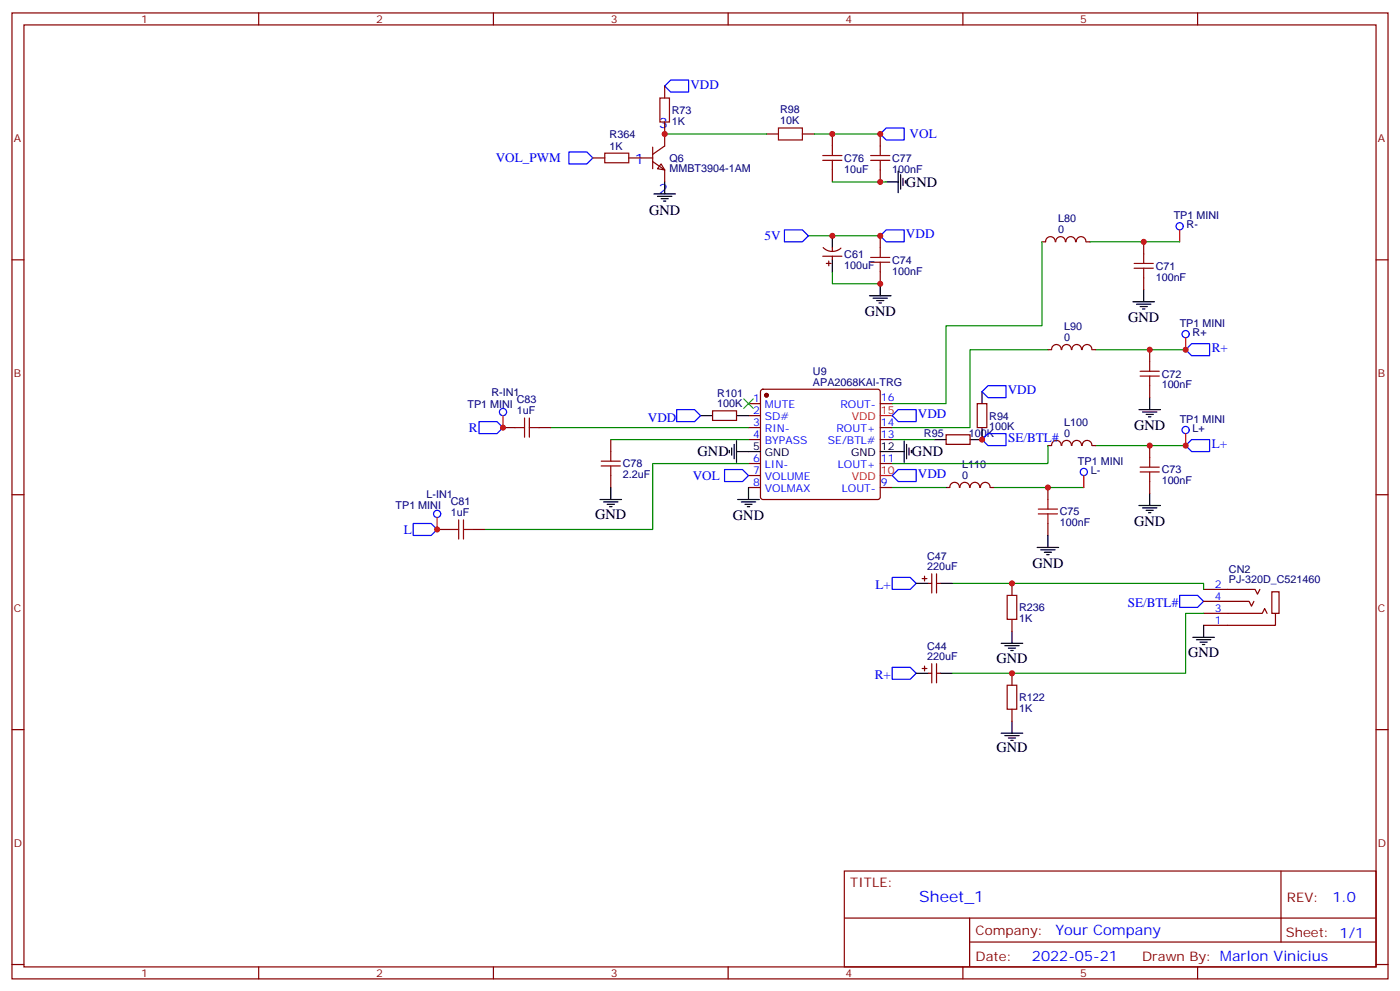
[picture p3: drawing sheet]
<svg xmlns="http://www.w3.org/2000/svg" width="412mm" height="292mm" viewBox="0 0 412 292" stroke-linecap="round" stroke-linejoin="round" font-family="sans-serif">
<g fill="none" stroke="#870000" stroke-width=".35">
<path d="M3.5 3.8h405.4v284.3h-405.4zM7.1 7.3h398.2v277.3h-398.2zM76.2 3.8v3.5M145.3 3.8v3.5M214.5 3.8v3.5M283.6 3.8v3.5M352.8 3.8v3.5M195.8 25.3v3.6M195.8 35.9v7.1l-3.5 2.4M225.8 39.4h3.5M236.4 39.4h3.5M245.2 39.4v3.6"/>
<path d="M259.3 39.4v3.6M174.6 46.5h3.6M185.2 46.5h7.1M192.3 47.6l3.5 2.4v3.6M192.3 43.3v6.4M194.7 48.3l1.1 1.7-2.1-.3zM245.2 50v3.6M259.3 50v3.6M3.5 76.5h3.6M242.4 75.4h5.6M242.5 72.9a3.8 3.8 0 0 0 5.2 .1M243.4 77.5h1.4"/>
<path d="M244.1 76.8v1.4M245.2 73v1M245.2 75.4v1.1M259.3 69.4v3.6M306.9 71.2h1.1M308 71.2a1.41 1.41 0 0 1 1.4-1.5 1.41 1.41 0 0 1 1.4 1.5M311 71.2a1.41 1.41 0 0 1 1.4-1.5 1.41 1.41 0 0 1 1.4 1.5M314 71.2a1.41 1.41 0 0 1 1.4-1.5 1.41 1.41 0 0 1 1.4 1.5M317 71.2a1.41 1.41 0 0 1 1.4-1.5 1.41 1.41 0 0 1 1.4 1.5M320 71.2h1M336.9 71.2v3.5M405.3 76.5h3.6"/>
<path d="M259.3 80v3.5M336.9 81.8v3.5M220.5 118.8h3.5M224.2 114.8l.5-.2h33.9l.5 .2 .2 .5v31l-.2 .5-.5 .2h-33.9l-.5-.2-.2-.5v-31zM259.3 118.8h3.5M287.9 118.8h2.8v7.1h-2.8zM308.7 102.9h1M309.8 102.9a1.41 1.41 0 0 1 1.4-1.5 1.41 1.41 0 0 1 1.4 1.5M312.8 102.9a1.41 1.41 0 0 1 1.4-1.5 1.41 1.41 0 0 1 1.4 1.5M315.8 102.9a1.41 1.41 0 0 1 1.4-1.5 1.41 1.41 0 0 1 1.4 1.5M318.8 102.9a1.41 1.41 0 0 1 1.4-1.5 1.41 1.41 0 0 1 1.4 1.5M321.7 102.9h1.1"/>
<path d="M338.7 102.9v3.6M338.7 113.5v3.6M148.2 125.9h3.5M158.7 125.9h3.6M179.9 129.4v3.5M179.9 140v3.5M209.9 120.9h7.1v2.9h-7.1zM220.5 122.3h3.5M220.5 125.9h3.5M220.5 129.4h3.5M220.5 136.5h3.5M220.5 140h3.5"/>
<path d="M259.3 125.9h3.5M259.3 129.4h3.5M259.3 136.5h3.5M278.7 128h7.1v2.8h-7.1zM308.7 131.2h1M309.8 131.1a1.41 1.41 0 0 1 1.4-1.5 1.41 1.41 0 0 1 1.4 1.5M312.8 131.1a1.41 1.41 0 0 1 1.4-1.5 1.41 1.41 0 0 1 1.4 1.5M315.8 131.1a1.41 1.41 0 0 1 1.4-1.5 1.41 1.41 0 0 1 1.4 1.5M318.8 131.1a1.41 1.41 0 0 1 1.4-1.5 1.41 1.41 0 0 1 1.4 1.5M321.7 131.2h1.1M338.7 131.2v3.5M3.5 145.6h3.6"/>
<path d="M128.8 155.9h3.5M139.3 155.9h3.6M220.5 143.5h3.5M259.3 143.5h3.5M278.7 143.5h1.1M279.8 143.5a1.41 1.41 0 0 1 1.4-1.5 1.41 1.41 0 0 1 1.4 1.5M282.8 143.5a1.41 1.41 0 0 1 1.4-1.5 1.41 1.41 0 0 1 1.4 1.5M285.8 143.5a1.41 1.41 0 0 1 1.4-1.5 1.41 1.41 0 0 1 1.4 1.5M288.8 143.5a1.41 1.41 0 0 1 1.4-1.5 1.41 1.41 0 0 1 1.4 1.5M291.7 143.5h1.1M308.7 143.5v3.5M308.7 154.1v3.5"/>
<path d="M338.7 141.7v3.6M405.3 145.6h3.6M271.6 170.3h1.4M272.3 169.6v1.4M273.4 171.7h1.1M274.5 168.9v5.7M275.9 168.9v5.7M275.9 171.7h1M298.1 171.7v3.6M354.5 177h13.4l.8 1.4 .7-1.4M354.5 173.5h15.2l.7 1.4 .7-1.4M374.6 174.2h2.2v6.4h-2.2z"/>
<path d="M271.6 196.8h1.4M272.3 196.1v1.4M273.4 198.2h1.1M274.5 195.4v5.6M275.9 195.4v5.6M275.9 198.2h1M298.1 182.3v3.5M298.1 198.2v3.5M354.5 180.6h17.3l.7-1.5 .7 1.5M375.7 180.6v3.5h-21.2M3.5 214.8h3.6M298.1 208.8v3.5"/>
<path d="M405.3 214.8h3.6M248.7 256.4h156.6v28.2h-156.6zM377.3 256.4v20.9M248.7 270.2h156.5M285.6 277.3h119.6M285.6 270.2v14.2M3.5 283.9h3.6M76.2 284.6v3.5M145.3 284.6v3.5M214.5 284.6v3.5M283.6 284.6v3.5M352.8 284.6v3.5"/>
<path d="M405.3 283.9h3.6"/>
</g>
<circle cx="225.8" cy="116.3" r=".53" fill="#870000" stroke="#870000" stroke-width=".35"/>
<g fill="none" stroke="#000" stroke-width=".35">
<path d="M192.6 57.1h6.4M193.7 57.8h4.2M194.7 58.5h2.1M195.4 59.2h.7M195.8 53.6v3.5M261.1 53.6h3.5M264.6 50.4v6.3M265.3 51.4v4.3M266 52.5v2.1M266.7 53.2v.7M245.2 69.4v3.6M245.2 76.5v3.5"/>
<path d="M256.1 87.1h6.4M257.2 87.8h4.2M258.2 88.5h2.1M258.9 89.2h.7M259.3 83.5v3.6M333.7 88.8h6.4M334.8 89.5h4.2M335.8 90.2h2.2M336.5 90.9h.8M336.9 85.3v3.5M289.3 115.3v3.5M338.7 117.1v3.5"/>
<path d="M206.4 122.3h3.5M214.8 132.6v.7M215.5 131.9v2.1M216.3 130.8v4.2M217 132.9h7M217 122.3h3.5M217 129.8v6.3M259.3 132.9h7M266.3 129.8v6.3M267.1 130.8v4.2M267.8 131.9v2.1M268.5 132.6v.7"/>
<path d="M275.2 129.4h3.5M289.3 125.9v3.5h-3.5M335.5 120.6h6.3M336.5 121.3h4.3M337.6 122h2.1M338.3 122.7h.7M176.7 147h6.4M177.8 147.7h4.2M178.9 148.4h2.1M179.6 149.2h.7M179.9 143.5v3.5M217.3 147h6.4"/>
<path d="M218.4 147.7h4.2M219.4 148.4h2.1M220.1 149.2h.7M220.5 143.5v3.5M308.7 157.6v3.5M335.5 148.8h6.3M336.5 149.5h4.3M337.6 150.2h2.1M338.3 150.9h.7M338.7 145.3v3.5M269.9 171.7h3.5M276.9 171.7h3.6"/>
<path d="M305.5 161.1h6.4M306.6 161.9h4.2M307.6 162.6h2.1M308.3 163.3h.7M269.9 198.2h3.5M276.9 198.2h3.6M294.9 189.4h6.4M296 190.1h4.2M297 190.8h2.2M297.7 191.5h.7M298.1 185.8v3.6M351.4 187.6h6.3"/>
<path d="M352.4 188.3h4.3M353.5 189h2.1M354.2 189.7h.7M354.5 184.1v3.5M294.9 215.8h6.4M296 216.5h4.2M297 217.2h2.2M297.7 217.9h.7M298.1 212.3v3.5"/>
</g>
<path d="M347.5 67.7v3.5M349.2 99.4v3.5M148.2 122.3v3.6M259.3 122.3h3.5M259.3 140h3.5M319.3 140v3.5M349.2 127.6v3.6M128.8 152.3v3.6" fill="none" stroke="#f00" stroke-width=".35"/>
<path d="M219.1 117.4l2.8 2.8M221.9 117.4l-2.8 2.8" fill="none" stroke="#3c3" stroke-width=".35"/>
<g fill="none" stroke="#008700" stroke-width=".35">
<path d="M195.8 39.4h30M239.9 39.4h19.4M245.2 53.6h15.9M238.1 69.4h21.2M306.9 71.2v24.7h-28.2v22.9h-15.9M321 71.2h26.5M245.2 80v3.5h14.1M308.7 102.9h-22.9v23h-23M322.8 102.9h26.4M162.3 125.9h58.2M179.9 129.4h40.6M220.5 136.5h-28.2v19.4h-49.4"/>
<path d="M262.8 129.4h12.4M308.7 131.2v5.3h-45.9M322.8 131.2h26.4M262.8 143.5h15.9M292.8 143.5h26.5M280.5 171.7h74v1.8M354.5 180.6h-5.3v17.6h-68.7"/>
</g>
<g fill="none" stroke="#a10000" stroke-width=".35">
<path d="M194.4 28.9h2.8v7h-2.8zM229.3 37.7h7.1v3.5h-7.1zM178.2 45.1h7v2.8h-7zM242.4 45.8h5.6M242.4 47.2h5.6M245.2 43v2.8M245.2 47.2v2.8M256.5 45.8h5.6M256.5 47.2h5.6M259.3 43v2.8M259.3 47.2v2.8M256.5 75.8h5.6"/>
<path d="M256.5 77.2h5.6M259.3 73v2.8M259.3 77.2v2.8M334.1 77.5h5.6M334.1 79h5.6M336.9 74.7v2.8M336.9 79v2.8M335.8 109.3h5.7M335.8 110.7h5.7M338.7 106.5v2.8M338.7 110.7v2.8M151.7 125.9h2.8"/>
<path d="M154.5 123v5.7M155.9 123v5.7M155.9 125.9h2.8M177.1 135.7h5.6M177.1 137.2h5.6M179.9 132.9v2.8M179.9 137.2v2.8M335.8 137.5h5.7M335.8 138.9h5.7M338.7 134.7v2.8M338.7 138.9v2.8M132.3 155.9h2.8"/>
<path d="M135.1 153v5.7M136.5 153v5.7M136.5 155.9h2.8M305.9 149.9h5.6M305.9 151.3h5.6M308.7 147v2.9M308.7 151.3v2.8M296.7 175.3h2.8v7h-2.8zM296.7 201.7h2.8v7.1h-2.8z"/>
</g>
<g fill="none" stroke="#00f" stroke-width=".35">
<path d="M195.8 25.3l1.8-1.7h5.2v3.5h-5.2zM259.3 39.4l1.8-1.7h5.2v3.5h-5.2zM167.6 44.7h5.3l1.7 1.8-1.7 1.8h-5.3zM231.1 67.7h5.3l1.7 1.7-1.7 1.8h-5.3zM259.3 69.4l1.8-1.7h5.2v3.5h-5.2zM348.5 66.6a1.06 1.06 0 0 0-1.4-1 1.06 1.06 0 0 0-.3 1.8 1.06 1.06 0 0 0 1.7-.5v-.3M289.3 115.3l1.7-1.8h5.3v3.6h-5.3zM349.2 102.9l1.8-1.7h5.3v3.5h-5.3zM141.1 124.1h5.3l1.8 1.8-1.8 1.7h-5.3zM199.3 120.6h5.3l1.8 1.7-1.8 1.8h-5.3zM213.4 138.2h5.3l1.8 1.8-1.8 1.7h-5.3zM262.8 140l1.8-1.8h5.3v3.5h-5.3z"/>
<path d="M262.8 122.3l1.8-1.7h5.3v3.5h-5.3zM289.3 129.4l1.7-1.8h5.3v3.6h-5.3zM320.3 138.9a1.06 1.06 0 0 0-1.5-.9 1.06 1.06 0 0 0-.2 1.7 1.06 1.06 0 0 0 1.7-.4v-.4M349.2 131.2l1.8-1.8h5.3v3.5h-5.3zM121.7 154.1h5.3l1.8 1.8-1.8 1.7h-5.3zM262.8 170h5.3l1.8 1.7-1.8 1.8h-5.3zM347.5 175.3h5.3l1.7 1.7-1.7 1.8h-5.3zM262.8 196.4h5.3l1.8 1.8-1.8 1.8h-5.3z"/>
<circle cx="349.2" cy="98.4" r="1.06"/>
<circle cx="148.2" cy="121.3" r="1.06"/>
<circle cx="349.2" cy="126.6" r="1.06"/>
<circle cx="128.8" cy="151.3" r="1.06"/>
</g>
<g fill="#c00">
<circle cx="259.3" cy="39.4" r=".88"/>
<circle cx="245.2" cy="39.4" r=".88"/>
<circle cx="259.3" cy="53.6" r=".88"/>
<circle cx="308.7" cy="143.5" r=".88"/>
<circle cx="148.2" cy="125.9" r=".88"/>
<circle cx="128.8" cy="155.9" r=".88"/>
<circle cx="259.3" cy="69.4" r=".88"/>
<circle cx="259.3" cy="83.5" r=".88"/>
<circle cx="338.7" cy="131.2" r=".88"/>
<circle cx="338.7" cy="102.9" r=".88"/>
<circle cx="336.9" cy="71.2" r=".88"/>
<circle cx="289.3" cy="129.4" r=".88"/>
<circle cx="349.3" cy="131.2" r=".88"/>
<circle cx="349.3" cy="102.9" r=".88"/>
<circle cx="245.2" cy="69.4" r=".88"/>
<circle cx="298.1" cy="198.2" r=".88"/>
<circle cx="298.1" cy="171.7" r=".88"/>
<circle cx="195.8" cy="39.4" r=".88"/>
</g>
<text font-size="4.6" fill="#00f" x="270.8" y="265.4">Sheet_1</text>
<g font-size="4.2" fill="#00f">
<text x="194" y="37.7">3</text>
<text x="187" y="48.3">1</text>
<text x="194" y="57.1">2</text>
<text x="392.5" y="265.7">1.0</text>
<text x="310.9" y="275.2">Your Company</text>
<text x="304" y="283">2022-05-21</text>
</g>
<g font-size="4.2">
<text x="266.9" y="55">GND</text>
<text x="191.2" y="63.2">GND</text>
<text x="254.7" y="93.1">GND</text>
<text x="332.3" y="94.9">GND</text>
<text x="334.1" y="126.7">GND</text>
<text x="205.5" y="134.3">GND</text>
<text x="268.6" y="134.3">GND</text>
<text x="175.3" y="152.7">GND</text>
<text x="215.9" y="153.1">GND</text>
<text x="334.1" y="154.9">GND</text>
<text x="304.1" y="167.2">GND</text>
<text x="293.5" y="195">GND</text>
<text x="350" y="193.3">GND</text>
<text x="293.5" y="221.5">GND</text>
</g>
<g font-size="3.9" fill="#00f">
<text x="203.4" y="26.1">VDD</text>
<text x="268" y="40.7">VOL</text>
<text x="146" y="47.8">VOL_PWM</text>
<text x="225.2" y="70.7">5V</text>
<text x="266.9" y="70.2">VDD</text>
<text x="356.9" y="103.7">R+</text>
<text x="296.9" y="116">VDD</text>
<text x="190.8" y="124.1">VDD</text>
<text x="270.4" y="123.1">VDD</text>
<text x="138.1" y="127.1">R</text>
<text x="297" y="130.1">SE/BTL#</text>
<text x="356.9" y="131.9">L+</text>
<text x="204" y="141.2">VOL</text>
<text x="270.4" y="140.7">VDD</text>
<text x="118.9" y="157.1">L</text>
<text x="257.9" y="173.5">L+</text>
<text x="332.2" y="178.8">SE/BTL#</text>
<text x="257.7" y="200">R+</text>
</g>
<g font-size="3.9" fill="#800">
<text x="250.5" y="261">TITLE:</text>
<text x="379.1" y="265.7">REV:</text>
<text x="287.4" y="275.2">Company:</text>
<text x="378.7" y="275.8">Sheet: 1/1</text>
<text x="287.4" y="282.9">Date:</text>
<text x="336.4" y="282.9">Draw</text>
<text x="346.6" y="282.9">n By: Marlon Vinicius</text>
</g>
<g font-size="3.2" fill="#800">
<text x="41.6" y="6.8">1</text>
<text x="110.8" y="6.8">2</text>
<text x="179.9" y="6.8">3</text>
<text x="249.1" y="6.8">4</text>
<text x="318.2" y="6.8">5</text>
<text x="4.1" y="41.9">A</text>
<text x="405.9" y="41.9">A</text>
<text x="4.1" y="111.1">B</text>
<text x="405.9" y="111.1">B</text>
<text x="4.1" y="180.2">C</text>
<text x="405.9" y="180.2">C</text>
<text x="4.1" y="249.3">D</text>
<text x="405.9" y="249.3">D</text>
<text x="41.6" y="287.6">1</text>
<text x="110.8" y="287.6">2</text>
<text x="179.9" y="287.6">3</text>
<text x="249.1" y="287.6">4</text>
<text x="318.2" y="287.6">5</text>
</g>
<g font-size="3.2" fill="#000080">
<text x="197.9" y="33.6">R73</text>
<text x="229.8" y="33.4">R98</text>
<text x="179.6" y="40.5">R364</text>
<text x="197.9" y="36.8">1K</text>
<text x="229.8" y="36.6">10K</text>
<text x="179.6" y="44">1K</text>
<text x="197.2" y="47.6">Q6</text>
<text x="248.7" y="47.6">C76</text>
<text x="262.8" y="47.6">C77</text>
<text x="197.2" y="50.7">MMBT3904-1AM</text>
<text x="248.7" y="50.8">10uF</text>
<text x="262.8" y="50.9">100nF</text>
<text x="311.7" y="65.4">L80</text>
<text x="345.7" y="64.5">TP1 MINI</text>
<text x="311.7" y="68.6">0</text>
<text x="349.5" y="67.1">R-</text>
<text x="248.7" y="75.9">C61</text>
<text x="262.8" y="77.6">C74</text>
<text x="248.7" y="79">100uF</text>
<text x="262.8" y="80.8">100nF</text>
<text x="340.4" y="82.6">100nF</text>
<text x="340.4" y="79.4">C71</text>
<text x="313.4" y="100.4">0</text>
<text x="313.4" y="97.2">L90</text>
<text x="347.5" y="96.2">TP1 MINI</text>
<text x="351.3" y="98.8">R+</text>
<text x="239.5" y="113.5">APA2068KAI-TRG</text>
<text x="239.5" y="110.5">U9</text>
<text x="342.2" y="111.1">C72</text>
<text x="137.7" y="120">TP1 MINI</text>
<text x="144.8" y="116.5">R-IN1</text>
<text x="152.2" y="118.8">C83</text>
<text x="211.3" y="119.9">100K</text>
<text x="211.3" y="116.9">R101</text>
<text x="342.2" y="114.4">100nF</text>
<text x="152.2" y="122">1uF</text>
<text x="291.4" y="123.5">R94</text>
<text x="313.4" y="125.4">L100</text>
<text x="347.5" y="124.5">TP1 MINI</text>
<text x="272.2" y="128.8">R95</text>
<text x="285.4" y="128.8">100K</text>
<text x="291.4" y="126.7">100K</text>
<text x="313.4" y="128.6">0</text>
<text x="351.3" y="127">L+</text>
<text x="183.4" y="137.5">C78</text>
<text x="283.5" y="137.7">L110</text>
<text x="317.5" y="136.8">TP1 MINI</text>
<text x="183.4" y="140.7">2.2uF</text>
<text x="283.5" y="140.9">0</text>
<text x="321.3" y="139.4">L-</text>
<text x="342.2" y="142.6">100nF</text>
<text x="342.2" y="139.4">C73</text>
<text x="116.5" y="150">TP1 MINI</text>
<text x="125.7" y="146.4">L-IN1</text>
<text x="132.8" y="148.8">C81</text>
<text x="132.8" y="152">1uF</text>
<text x="312.2" y="154.9">100nF</text>
<text x="312.2" y="151.7">C75</text>
<text x="273.1" y="167.9">220uF</text>
<text x="273.1" y="164.7">C47</text>
<text x="362" y="171.7">PJ-320D_C521460</text>
<text x="362" y="168.6">CN2</text>
<text x="300.2" y="179.9">R236</text>
<text x="300.2" y="183.1">1K</text>
<text x="273.1" y="191.2">C44</text>
<text x="273.1" y="194.3">220uF</text>
<text x="300.2" y="209.5">1K</text>
<text x="300.2" y="206.4">R122</text>
</g>
<g font-size="3.2" fill="#00f">
<text x="221.8" y="118.5">1</text>
<text x="259.5" y="118.1">16</text>
<text x="221.8" y="122">2</text>
<text x="221.8" y="125.5">3</text>
<text x="225.3" y="120.2">MUTE</text>
<text x="225.3" y="123.8">SD#</text>
<text x="247.6" y="120.2">ROUT-</text>
<text x="259.5" y="125.5">14</text>
<text x="221.8" y="129">4</text>
<text x="225.3" y="127.3">RIN-</text>
<text x="225.3" y="130.8">BYPASS</text>
<text x="243.9" y="130.8">SE/BTL#</text>
<text x="246.4" y="127.3">ROUT+</text>
<text x="259.5" y="129">13</text>
<text x="221.8" y="136.1">6</text>
<text x="225.3" y="137.9">LIN-</text>
<text x="246.8" y="137.9">LOUT+</text>
<text x="259.5" y="136.1">11</text>
<text x="221.8" y="143.2">8</text>
<text x="221.8" y="139.6">7</text>
<text x="225.3" y="141.4">VOLUME</text>
<text x="259.5" y="143.2">9</text>
<text x="225.3" y="144.9">VOLMAX</text>
<text x="248" y="144.9">LOUT-</text>
<text x="357.8" y="173.1">2</text>
<text x="357.8" y="176.7">4</text>
<text x="357.8" y="183.7">1</text>
<text x="357.8" y="180.2">3</text>
</g>
<g font-size="3.2" fill="#f00">
<text x="250.9" y="123.8">VDD</text>
<text x="259.5" y="122">15</text>
<text x="250.9" y="141.4">VDD</text>
<text x="259.5" y="139.6">10</text>
</g>
<g font-size="3.2">
<text x="221.8" y="132.6">5</text>
<text x="225.3" y="134.3">GND</text>
<text x="250.7" y="134.3">GND</text>
<text x="259.5" y="132.6">12</text>
</g>
</svg>
